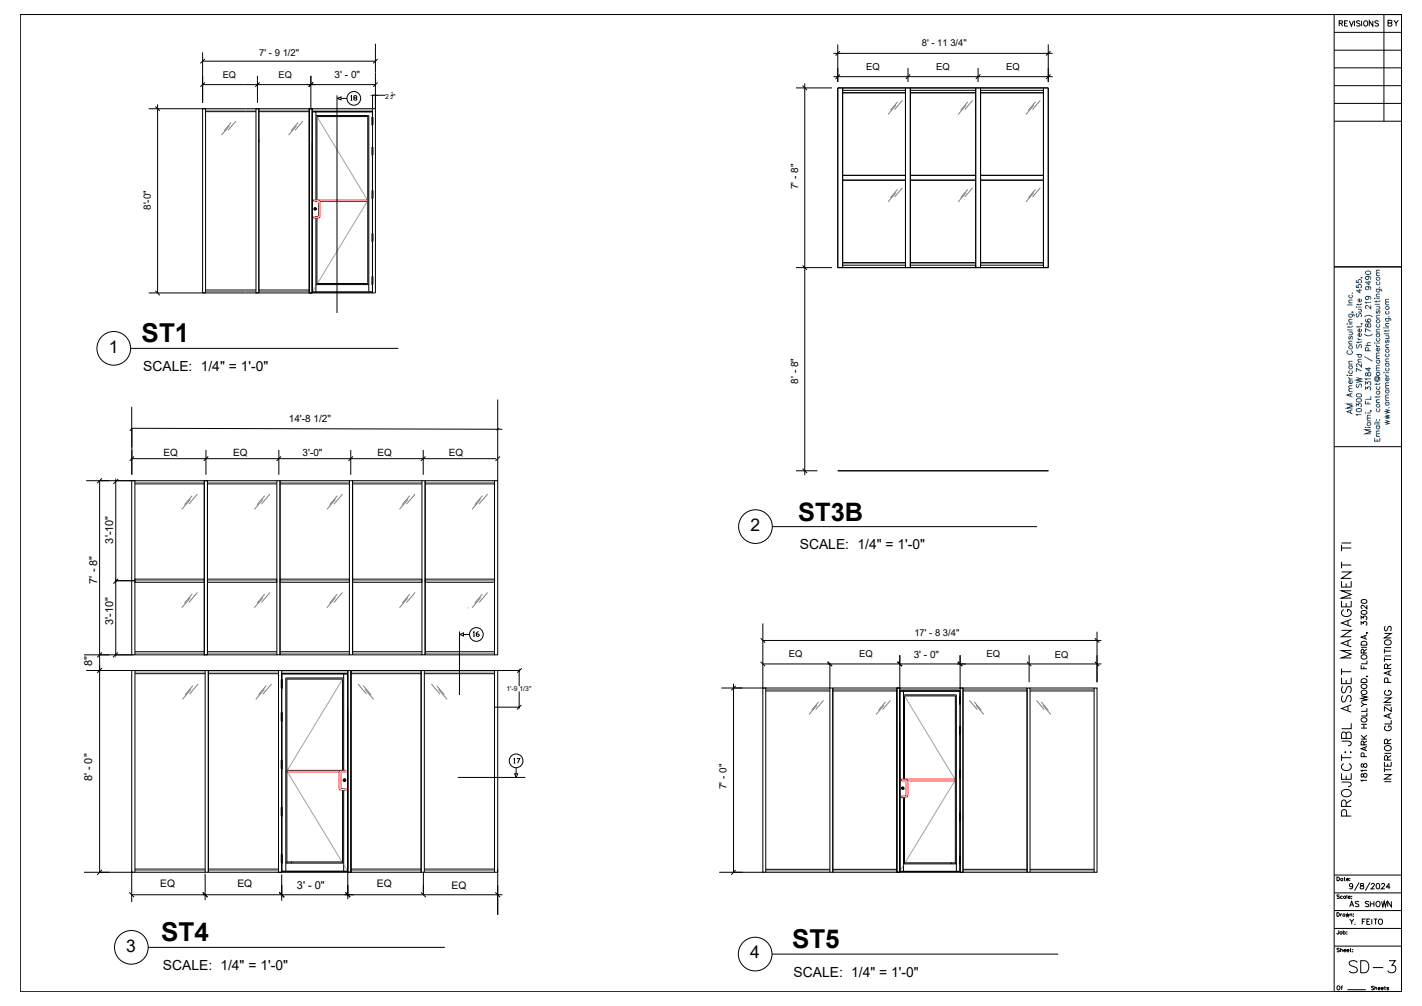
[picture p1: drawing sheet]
<svg xmlns="http://www.w3.org/2000/svg" width="1189mm" height="841mm" viewBox="0 0 1189 841" stroke-linecap="round" stroke-linejoin="round" font-family="sans-serif">
<!-- layer: 0 -->
<g fill="none" stroke="#000" stroke-width=".84">
<path d="M17 12h1155v817h-1155zM1115 12h57v817h-57zM314 37v208h-190M700 37v32M876 37v32M1115 27h57M169 44v42M169 51h145M171 49l-3 4M316 49l-4 4M697 45h183M702 43l-3 3"/>
<path d="M759 57v12M818 57v12M878 43l-3 3M1115 57h57M1115 42h57M169 71h145M169 71l-1 2M171 69l-2 2M215 63v23M217 69l-4 4M260 63v28M262 69l-4 4"/>
<path d="M282 80v182M311 79v44M312 80h2M314 71l-2 2M314 80h8M316 69l-2 2M327 80h2M665 73h31M671 72l4 3M673 70v327M697 64h183M700 73h176v151h-176z"/>
<path d="M702 62l-3 4M704 78h53M704 73v151M704 76h53M757 73v151M761 62l-4 4M761 73v151M761 78h55M761 76h55M816 73v151M820 62l-4 4M820 73v151"/>
<path d="M820 78h52M820 76h52M872 73v151M878 62l-3 4M1115 72h57M124 91h190M130 89l4 4M132 87v158M169 91h3v154h-3zM172 93h42M214 91h2v154h-2zM216 93h43"/>
<path d="M216 91v154M259 91h2v154h-2zM259 91v154M261 93h50M261 91v154M264 93v74M264 97h44v147M282 82l3-1v3zM285 82h5M311 98h1v6h-1zM311 99h1M1115 86h57"/>
<path d="M311 100h1M311 103h1M311 104h1M311 102h1M1115 101h57M1157 101v-89h15v817M311 123h1v7h-1zM311 126h1M311 128h1M311 123h1M311 127h1M311 129h1"/>
<path d="M311 124h1M311 130v29M311 159h1v7h-1zM311 159h1M704 151h53M704 147h53M761 151h55M761 147h55M820 151h52M820 147h52M263 175h.1M264 175h.1"/>
<path d="M265 167v-70h42v141M311 162h1M311 164h1M311 163h1M311 166h1M311 161h1M311 166v29M264 182v62M265 182v56M311 195h1v7h-1zM311 198h1M311 195h1"/>
<path d="M311 199h1M311 197h1M311 200h1M311 202h1M311 202v29M704 220h53M761 220h55M820 220h52M264 238h44M265 237h42M304 238h.1M311 231h1v7h-1z"/>
<path d="M311 236h1M311 235h1M311 234h1M311 233h1M311 238h1M311 231h1M311 238v7M665 224h31M671 222l4 4M704 222h53M761 222h55M820 222h52"/>
<path d="M1115 223h57M130 243l2 2M132 245l2 2M172 242h42M216 242h43M261 244h50M109 291h224M416 334v68M110 340v34M110 358l310 1M417 358l-2 2M109 360l1-2v39v-21"/>
<path d="M172 376v21M233 376v21M293 376v21M354 376v21M1115 373h57M85 400l-4 4M110 383l-2 2M110 383h305M112 382l-2 1M174 382l-4 3M235 382l-4 3M295 382l-4 3"/>
<path d="M356 382l-4 3M418 382l-4 3M665 394h18M671 392l4 3M700 394h177M72 402h99M83 402v327M97 402v83M99 400l-4 5M110 402h3v145h-3zM113 405h58M171 402h2v145h-2z"/>
<path d="M173 405h58M173 402h58M231 402h3v145h-3zM234 405h58M292 402h3v145h-3zM292 402h-58v145M295 405h58M353 402h2v145h-2zM353 402h-58v145M355 405h58M413 402h3v145h-3zM413 402h-58v145"/>
<path d="M646 440h221M96 485h17M97 486v61M97 486l-2 2M99 484l-2 2M113 484h58v3h-58zM173 484h58v3h-58zM234 484h58v3h-58zM295 484h58v3h-58zM355 484h58v3h-58zM384 528v53M384 530l3-1v3z"/>
<path d="M387 530h6M636 534l4 3M638 535h283M638 521v54M915 534l4 3M917 528v42M70 547h41M85 559l-4 4M85 545l-4 5M99 545l-4 4M113 545h58M113 547h58"/>
<path d="M173 545h58M173 547h58M234 545h58M234 547h58M295 545h58M295 547h58M355 545h58M355 547h58M436 559l-2 2M636 553l2 2M638 555h283M638 555l2 2"/>
<path d="M692 553l2 2M694 555v20h-91M694 555l2 2M750 553l4 4M752 548v181M801 553l4 4M803 548v60M859 553l3 4M860 548v22M915 553l4 4M72 561h100M110 561h3v168h-3z"/>
<path d="M113 563h59M172 561h2v168h-2zM174 563h59M233 561h3v168h-3zM233 561v168M235 568h1v7h-1zM235 575h1M235 571h1M235 570h1M235 574h1M235 572h1M236 563h55"/>
<path d="M236 561v35M287 563v81M287 567h-48v161M291 561h2v168h-2zM291 561v168M293 563h59M293 561v168M352 561h3v168h-3zM355 561h58M355 563h58M413 561h3v168h-3zM416 561h18"/>
<path d="M434 561v13M434 578v13M434 561l-2 1M613 572v157M615 573l-4 4M638 575h2v154h-2zM640 578h54M694 575h2v154h-2zM696 578h54M750 575h2v154h-2zM750 575v154M752 578h51"/>
<path d="M755 578v73M803 575h2v154h-2zM805 578h54M805 575v154M859 575h2v154h-2zM861 575h54M861 578h54M915 575h2v154h-2zM235 596h1v7h-1zM235 599h1M235 596h1M235 600h1"/>
<path d="M235 597h1M414 591h20M436 589l-4 4M755 581h45v147M802 582h1v7h-1zM802 582h1M802 585h1M802 583h1M802 587h1M802 589h1M802 586h1M235 601h1"/>
<path d="M235 603h1M236 603v32M802 607h1v7h-1zM802 610h1M802 612h1M802 607h1M802 611h1M802 614h1M802 609h1M803 614v30M235 635h1v8h-1zM235 638h1"/>
<path d="M235 636h1M235 640h1M235 637h1M235 641h1M235 642h1M236 643v32M286 644v-76h-46v154M287 652v1M287 652v1zM288 652v1M383 650h56M430 647h3l-1 3z"/>
<path d="M432 642v5M755 659h.1M755 659h1zM756 659h.1M756 651v-69h43v140M802 644h1v6h-1zM802 646h1M802 649h1M802 644h1M802 647h1M802 650h1M802 645h1"/>
<path d="M803 650v30M235 675h1v7h-1zM235 678h1M235 675h1M235 679h1M235 676h1M286 661v61M287 661v67M755 667v61M756 667v55M802 680h1v6h-1zM802 680h1"/>
<path d="M235 680h1M235 682h1M236 682v32M802 682h1M802 685h1M802 683h1M802 686h1M802 681h1M803 686v30M235 714h1v7h-1zM235 716h1M235 720h1"/>
<path d="M235 718h1M235 717h1M235 714h1M802 716h1v6h-1zM802 719h1M802 718h1M802 717h1M802 716h1M70 729h41M83 729l-2 2M85 727l-2 2M110 727v27"/>
<path d="M113 729h59M113 727h59M172 730v23M174 729h178M174 729v-168h178v168M174 727h59M235 721h1M236 731v22M236 728h55M236 721v8M239 722h48M240 721h46"/>
<path d="M244 721h.1M291 730v22M293 727h59M354 729v19M355 729h58M355 727h58M416 727v38M601 729h38M613 729l-2 2M615 727l-2 2M640 729h54M640 727h54"/>
<path d="M696 729h163M696 729v-154h163v154M696 727h54M752 729h51M752 728h51M755 722h45M756 721h43M795 722h.1M802 721h1M802 722h1M803 722v7M805 727h54"/>
<path d="M861 729h54M861 727h54M1115 732h57M108 746l4 4M110 748h310M169 746l4 4M234 746l4 4M289 746l4 4M352 746l4 4M414 746l4 4M1115 746h57M1115 776h57"/>
<path d="M1115 761h57M124 792h248M645 798h240M1115 791h57M1127 827h15"/>
<circle cx="296" cy="82" r="6"/>
<circle cx="263" cy="175" r=".9"/>
<circle cx="263" cy="175" r=".3"/>
<circle cx="95" cy="291" r="14"/>
<circle cx="632" cy="440" r="14"/>
<circle cx="398" cy="530" r="6"/>
<circle cx="431" cy="636" r="6"/>
<circle cx="288" cy="653" r=".3"/>
<circle cx="288" cy="652" r="1"/>
<circle cx="755" cy="659" r="1"/>
<circle cx="755" cy="659" r=".9"/>
<circle cx="755" cy="659" r=".3"/>
<circle cx="110" cy="792" r="14"/>
<circle cx="631" cy="798" r="14"/>
</g>
<path d="M391 508h1" fill="none" stroke="#7f7f7f" stroke-width=".84"/>
<g fill="none" stroke="#808080" stroke-width=".84">
<path d="M172 92h42M216 92h43M261 92h50M749 88l-7 8M750 85l-6 7M754 84l-6 8M808 88l-7 8M809 85l-6 7M813 84l-6 8M864 88l-6 8M866 85l-6 7M870 84l-7 8"/>
<path d="M192 105l-7 8M193 102l-6 7M197 101l-6 8M248 105l-7 8M249 102l-6 7M253 101l-6 8M750 158l-6 7M754 157l-6 8M809 158l-6 7M813 157l-6 8M866 158l-6 7M870 157l-7 8"/>
<path d="M749 161l-7 8M808 161l-7 8M864 161l-6 8M172 244h42M216 244h43M113 403h58M159 417l-7 9M161 414l-7 8M165 413l-7 8M173 403h58M220 417l-7 9M221 414l-6 8"/>
<path d="M226 413l-7 8M234 403h58M280 417l-7 9M282 414l-6 8M286 413l-7 8M295 403h58M341 417l-7 9M343 414l-7 8M347 413l-7 8M355 403h58M402 417l-7 9M403 414l-6 8"/>
<path d="M408 413l-7 8M113 485h58M159 500l-7 8M161 497l-7 7M165 495l-7 9M173 485h58M220 500l-7 8M221 497l-6 7M226 495l-7 9M234 485h58M280 500l-7 8M282 497l-6 7"/>
<path d="M286 495l-7 9M295 485h58M341 500l-7 8M343 497l-7 7M347 495l-7 9M355 485h58M402 500l-7 8M403 497l-6 7M408 495l-7 9M113 546h58M173 546h58M234 546h58"/>
<path d="M295 546h58M355 546h58M113 562h59M160 576l-8 9M161 573l-6 8M166 572l-8 8M174 562h59M221 576l-7 9M223 573l-7 8M227 572l-7 8M236 562h55M293 562h59"/>
<path d="M299 572l7 8M304 573l6 8M305 576l7 9M355 562h58M361 572l7 8M365 573l7 8M367 576l7 9M640 576h54M696 576h54M752 576h51M805 576h54M861 576h54"/>
<path d="M683 590l-7 7M684 587l-6 7M688 586l-6 7M739 590l-7 7M740 587l-6 7M744 586l-6 7M810 586l7 7M815 587l5 7M816 590l7 7M866 586l7 7M871 587l5 7M872 590l7 7"/>
<path d="M113 728h59M174 728h59M293 728h59M355 728h58M640 728h54M696 728h54M805 728h54M861 728h54"/>
</g>
<g fill="none" stroke="#105689" stroke-width=".84">
<path d="M1142 227a2.2 2.2 0 0 1 3-1 2.2 2.2 0 0 1 1 3 2.2 2.2 0 0 1-3 1 2.2 2.2 0 0 1-1-3zM1143 239a1.4 1.4 0 0 1 1 2 1.4 1.4 0 0 1-2 1 1.4 1.4 0 0 1 0-2l1-1a2.1 2.1 0 0 1 3 2l-1 1M1143 231a1.4 1.4 0 0 1 1 2 1.4 1.4 0 0 1-2 0 1.4 1.4 0 0 1 0-2h1a2.1 2.1 0 0 1 3 2l-1 1M1145 235v3l-3-2h4M1143 248a1.4 1.4 0 0 1 1 2 1.4 1.4 0 0 1-2 0 1.4 1.4 0 0 1 0-2h1a2.1 2.1 0 0 1 3 1l-1 1M1146 255v3l-4-3v2l1 1M1146 253h-4v1M1141 279a5 5 0 0 0 7 0M1141 265a5 5 0 0 1 7 0M1142 271v2h1l2-2a1.5 1.5 0 0 1 1 1 1.5 1.5 0 0 1-1 2l-2-3zM1142 267a2.2 2.2 0 0 0 1 3 2.2 2.2 0 0 0 3-2 1.4 1.4 0 0 0-1-1 1.4 1.4 0 0 0-2 1 1.4 1.4 0 0 0 2 1M1146 277l-4-2v3"/>
<path d="M1141 298l7 4M1142 289h4M1144 293v-2l-2-1v3h4M1146 286l-3 1v1l1 1M1142 312v2h1l2-3a1.5 1.5 0 0 1 1 2 1.5 1.5 0 0 1-1 1l-2-2zM1145 307v3l-3-2h4M1146 317h-4v1M1142 335v3h4M1142 326v-2l1 1a1.6 1.6 0 0 1 3-1 1.5 1.5 0 0 1-1 2M1142 322v-3l1 2a1.8 1.8 0 0 1 3-2 1.6 1.6 0 0 1-1 3M1144 336v2M1146 331v3h-4"/>
<path d="M1142 357v1zM1143 357h3M1143 353h3M1143 352h3M1143 345h3M1144 353a1.4 1.4 0 0 0-1 2 1.5 1.5 0 0 0 3 0 1.4 1.4 0 0 0-1-2M1146 359h-4l4 2-4 2h4M1146 350h-3v1l1 1M1146 347h-3v1l1 2"/>
</g>
<g fill="none" stroke="#f00" stroke-width=".84">
<path d="M266 167l1 1 1 1M266 169v11v1h-3a.7 .7 0 0 0-1 1 .7 .7 0 0 0 1 0h3l2-1v-12M268 168h39M307 167h-44a.7 .7 0 0 0-1 1 .7 .7 0 0 0 1 0h3v1M240 646h44M240 644h49M286 645l-1 1v13h1h3M286 644h-2l-1 2v13l2 2h4M286 646h3M289 644a.8 .8 0 0 1 1 1 .8 .8 0 0 1-1 1M289 659a.8 .8 0 0 1 1 1 .8 .8 0 0 1-1 1M757 651l1 1 1 2v11l-2 2h-3a.7 .7 0 0 1-1-1 .7 .7 0 0 1 1-1h3h1v-11"/>
<path d="M759 653h40M799 651h-45a.7 .7 0 0 0-1 1 .7 .7 0 0 0 1 1h3l1 1"/>
</g>
<g fill="none" stroke="#636466" stroke-width=".84">
<path d="M265 97v1M265 98h.1M266 98v1M266 99h.1M266 99v1M266 100h1M267 100v1M267 101h.1M267 102h1M268 103h.1M268 103h1M269 104h.1"/>
<path d="M269 105h1M270 106h.1M270 106v1M271 107h.1M271 107v1M271 108h.1M272 108v1M272 109v1M273 110h.1M273 110v1M273 111l1 1M274 112h.1"/>
<path d="M274 112v1M274 113h1M275 114h.1M275 115h1M276 116v1M277 117h.1M277 117v1M277 118h.1M278 118v1M278 119v1M279 120v1M279 121h.1"/>
<path d="M279 121l1 1M280 122h.1M280 122v1M280 123l1 1M281 124h.1M281 125h1M282 125h.1M282 126h.1M282 126h1M283 127h.1M283 127v1M284 128v1"/>
<path d="M284 129h.1M284 129v1M285 130h.1M285 130v1M285 131h.1M286 131v1M286 132v1M286 133h1M287 133v1M287 134l1 1M288 135h.1M288 136l1 1"/>
<path d="M289 137v1M290 138v1M290 139h.1M290 139v1M291 140h.1M291 140v1M292 141v1M292 142v1M292 143h1M293 143v1M293 144h.1M293 144l1 1"/>
<path d="M294 145l1 1M295 147h.1M295 148h1M296 148h.1M296 149h.1M296 149v1M297 150h.1M297 150v1M297 151h.1M298 151v1M298 152h.1M298 152v1"/>
<path d="M299 153h.1M299 153v1M299 154l1 1M300 155h.1M300 155v1M300 156h1M301 156v1M301 157l1 1M302 158v1M302 159h1M303 160h.1M300 180h.1"/>
<path d="M301 179h-1M301 179h.1M301 178h.1M302 177l-1 1M302 177h.1M302 176v1M302 176h.1M303 175v1M303 175h.1M303 161h.1M303 174v1M304 161v1"/>
<path d="M304 174h.1M304 162v1M304 173v1M305 163h.1M305 172v1M305 163v1M305 172h.1M305 164l1 1M305 171v1M306 171h-1M306 165v1M306 170h.1"/>
<path d="M306 166h1M307 169h-1M307 166v1M307 169h.1M307 167h.1M307 168h.1M307 167v1M288 200l-1 1M289 199l-1 1M289 198v1M289 198h.1M289 197v1"/>
<path d="M290 197h.1M290 196v1M291 195v1M291 195h.1M291 194v1M292 194h-1M292 193v1M292 193h.1M293 192h-1M293 191h.1M294 191h-1M294 190h.1"/>
<path d="M294 189v1M295 188l-1 1M296 187l-1 1M296 187h.1M296 186v1M296 186h.1M297 185v1M297 184v1M298 184h.1M298 183v1M298 183h.1M299 182h-1"/>
<path d="M299 181v1M300 180l-1 1M276 220h.1M276 219v1M276 219h.1M277 218v1M277 218h.1M277 217v1M278 216v1M278 216h.1M279 215h-1M279 215h.1"/>
<path d="M279 214h.1M280 214h-1M280 213h.1M281 211l-1 1M282 210l-1 1M282 210h.1M282 209v1M283 208l-1 1M283 208h.1M283 207v1M284 206v1M284 206h.1"/>
<path d="M285 205l-1 1M285 205h.1M285 204v1M286 203l-1 1M286 203h.1M287 202h-1M287 202h.1M287 201h.1M264 240h.1M264 239v1M264 239h.1M265 238l-1 1"/>
<path d="M265 238h.1M265 237h.1M266 236l-1 1M267 235l-1 1M267 234v1M268 233l-1 1M268 232v1M269 230v2M270 229v1M271 227l-1 2M272 226l-1 1M273 225l-1 1"/>
<path d="M274 223l-1 1M274 222v1M275 222h-1M275 221v1M275 220v1M261 244h.1M262 243l-1 1M262 242v1M262 242h.1M263 241v1M263 241h.1M263 240v1"/>
<path d="M279 580v1M279 579v1M280 579h-1M280 578v1M280 578h.1M281 577l-1 1M281 576v1M282 576h-1M282 575h.1M283 574h-1M283 574h.1M284 573h-1"/>
<path d="M284 572h.1M284 571v1M284 571h.1M285 570v1M285 570h.1M285 569v1M286 568v1M286 568h.1M267 599v1M268 598l-1 1M268 598h.1M269 597h-1"/>
<path d="M269 596v1M270 595l-1 1M271 594l-1 1M271 593v1M271 593h.1M272 592l-1 1M272 591v1M273 590v1M273 590h.1M273 589v1M274 589h-1M274 588v1"/>
<path d="M274 588h.1M275 587l-1 1M275 586h.1M276 586h-1M276 585h.1M277 584h-1M277 583v1M278 582l-1 1M278 582h.1M278 581v1M756 582l1 1M757 583h.1"/>
<path d="M757 583v1M757 584l1 1M758 585l1 1M759 586v1M759 587h1M760 587v1M760 588h.1M760 588v1M761 589v1M761 590l1 1M762 591h.1M762 592h.1"/>
<path d="M762 592l1 1M763 593l1 1M764 594v1M764 595h.1M764 595l1 1M765 596h.1M765 596v1M765 597h1M766 597v1M766 598v1M767 599h.1M767 599v1"/>
<path d="M767 600h.1M255 620h.1M255 619h.1M256 619h-1M256 618h.1M257 617h-1M257 616h.1M258 615l-1 1M258 615h.1M258 614v1M259 613l-1 1M259 612v1"/>
<path d="M260 612h.1M260 611v1M260 611h.1M261 610l-1 1M261 610h.1M261 609v1M262 609h-1M262 608h.1M263 607h-1M263 606h.1M264 605l-1 1M264 605h.1"/>
<path d="M264 604v1M265 603l-1 1M265 602v1M266 602h.1M266 601v1M267 600l-1 1M768 600v1M768 601h.1M768 602h.1M768 602l1 1M769 603l1 1M770 604v1"/>
<path d="M770 605h.1M770 605l1 1M771 606h.1M771 606l1 1M772 607v1M772 608l1 1M773 609h.1M773 609v1M773 610h.1M774 610v1M774 612h1M775 613h.1"/>
<path d="M775 614h1M776 614h.1M776 615h1M777 616h.1M777 616v1M777 617h1M778 617v1M778 618h.1M778 618l1 1M779 619v1M779 620h.1M244 638l-1 2"/>
<path d="M244 638h.1M244 637v1M245 637h-1M245 636v1M245 635v1M246 635h.1M246 634v1M247 633l-1 1M247 633h.1M247 632v1M248 632h-1M248 631h.1"/>
<path d="M249 630h-1M249 629v1M250 629h-1M250 628h.1M251 627h-1M251 626v1M252 625l-1 1M252 624v1M252 624h.1M253 623v1M253 623h.1M254 622l-1 1"/>
<path d="M254 621v1M255 620l-1 1M780 620v1M780 621h.1M780 621v1M781 622h.1M781 622v1M781 623h.1M781 624h1M782 624h.1M782 625h.1M782 625h1"/>
<path d="M783 626h.1M783 627h1M784 627v1M784 628h.1M784 628l1 2M785 630l1 1M786 631h.1M786 631l1 1M787 632l1 2M788 634h.1M788 635h.1M788 635h1"/>
<path d="M789 636h.1M789 637h1M790 638h.1M790 638l1 1M791 639h.1M791 639v1M791 640h1M240 644v1M240 645v1M241 646v1M241 643l-1 1M241 647h.1"/>
<path d="M241 647l1 1M242 642h-1M242 648h.1M242 641h.1M242 648v1M242 649h1M243 640l-1 1M243 649v1M243 650h.1M243 650l1 1M244 651h.1M244 652h.1"/>
<path d="M244 652l1 1M245 653l1 1M246 654v1M246 655h.1M246 655v1M247 656h.1M247 656v1M248 657v1M248 658h.1M248 658v1M248 659h1M249 659v1"/>
<path d="M249 660h.1M792 640v1M792 641h.1M792 641l1 1M793 642v1M793 643h.1M794 643v1M794 644h.1M794 660h.1M794 644v1M794 659v1M794 645h1"/>
<path d="M795 659h-1M795 646h.1M795 658h.1M795 647h1M796 657l-1 1M796 647h.1M796 657h.1M796 648h.1M796 656h.1M796 648l1 1M797 655l-1 1M797 649v1"/>
<path d="M797 654v1M797 650h1M798 654h-1M798 650v1M798 653v1M798 651h.1M798 653h.1M798 651l1 1M799 652l-1 1M799 652h.1M249 660l1 1M250 661v1"/>
<path d="M250 662h1M251 663h.1M251 664h1M252 665h.1M253 666h.1M253 666v1M253 667h.1M254 667v1M254 668v1M255 669v1M255 670h.1M255 670l1 1"/>
<path d="M256 671v1M256 672l1 1M257 673l1 1M258 674h.1M258 675h.1M258 675l1 1M259 676v1M260 677v1M260 678h.1M260 678l1 1M261 679v1M261 680h.1"/>
<path d="M782 679v1M783 679h-1M783 678h.1M784 677h-1M784 676v1M785 675l-1 1M785 674v1M785 674h.1M786 673v1M787 672l-1 1M787 671v1M787 671h.1"/>
<path d="M788 670l-1 1M788 670h.1M789 669h-1M789 668h.1M790 667h-1M790 666v1M791 665l-1 1M791 664v1M792 663l-1 1M792 663h.1M792 662v1M793 662h.1"/>
<path d="M793 661v1M793 661h.1M794 660v1M262 680v1M262 681v1M262 682h1M263 682v1M263 683h.1M263 683l1 1M264 684h.1M264 684v1M264 685l1 1"/>
<path d="M265 686h.1M265 687h1M266 687h.1M266 688h.1M266 688l1 1M267 689v1M267 690l1 1M268 691v1M268 692h1M269 692l1 2M270 694v1M270 695h1"/>
<path d="M271 695v1M271 697l1 1M272 698h1M273 699h.1M273 699v1M273 700l1 1M770 700h-1M770 699v1M770 699h.1M771 698l-1 1M771 697v1M772 696v1"/>
<path d="M772 696h.1M773 695l-1 1M773 694v1M774 693v1M774 693h.1M774 692h.1M775 692h-1M775 691h.1M776 690h-1M776 689h.1M777 688l-1 1M777 687v1"/>
<path d="M778 686l-1 1M778 686h.1M778 685v1M779 685h.1M779 684v1M780 683l-1 1M780 683h.1M780 682v1M781 682h.1M781 681h.1M782 680h-1M274 701h.1"/>
<path d="M274 701v1M275 702h.1M275 702v1M275 703h.1M275 703l1 1M276 704v1M276 705h1M277 705v1M277 706h.1M277 706l1 1M278 707v1M278 708l1 1"/>
<path d="M279 709h.1M279 710h.1M280 710h.1M280 711h.1M280 711l1 1M281 712v1M281 713h.1M282 713v1M282 714h.1M282 714l1 1M283 715v1M283 716l1 1"/>
<path d="M284 717h.1M284 717v1M284 718h1M285 719h.1M285 720h1M758 719l-1 1M758 718v1M759 718h.1M759 717v1M759 717h.1M760 716v1M760 715v1"/>
<path d="M761 715h-1M761 714h.1M762 713h-1M762 712v1M763 711l-1 1M763 710v1M764 710h-1M764 709v1M764 709h.1M765 708l-1 1M765 707v1M765 707h.1"/>
<path d="M766 706v1M766 706h.1M766 705v1M767 705h.1M767 704v1M768 703h-1M768 703h.1M768 702h.1M769 702h-1M769 701h.1M286 721h.1M287 722h.1"/>
<path d="M287 722v1M287 723l1 1M288 724h.1M288 724l1 1M289 725v1M289 726h.1M289 726l1 1M290 727h.1M290 727v1M290 728h1M752 728h.1M753 728h.1"/>
<path d="M753 727v1M754 726v1M754 726h.1M754 725h.1M755 725h-1M755 724h.1M756 723h-1M756 722h.1M757 721l-1 1M757 721h.1M757 720v1"/>
</g>
<g font-size="21.8">
<text x="118" y="286">ST1</text>
<text x="135" y="787">ST4</text>
<text x="662" y="793">ST5</text>
</g>
<text font-size="21.2" x="667" y="435">ST3B</text>
<text font-size="15.4" x="1127" y="815">SD-3</text>
<g font-size="14.6">
<text x="91" y="295">1</text>
<text x="627" y="444">2</text>
<text x="106" y="795">3</text>
<text x="627" y="801">4</text>
</g>
<text font-size="12.8" x="1131" y="683" transform="rotate(-90 1131 683)">PROJECT:JBL ASSET MANAGEMENT TI</text>
<g font-size="11.6">
<text x="120" y="310">SCALE: 1/4&quot; = 1'-0&quot;</text>
<text x="669" y="459">SCALE: 1/4&quot; = 1'-0&quot;</text>
<text x="136" y="811">SCALE: 1/4&quot; = 1'-0&quot;</text>
<text x="664" y="817">SCALE: 1/4&quot; = 1'-0&quot;</text>
</g>
<text font-size="11" x="1127" y="746">9/8/2024</text>
<g font-size="10.1" fill="#105689">
<text x="1133" y="347" transform="rotate(-90 1133 347)">AM American Consulting, Inc.</text>
<text x="1164" y="356" transform="rotate(-90 1164 356)">www.amamericanconsulting.com</text>
<text x="1156" y="370" transform="rotate(-90 1156 370)">Email: contact@amamericanconsulting.com</text>
</g>
<text font-size="10.1" x="1165" y="655" transform="rotate(-90 1165 655)">INTERIOR GLAZING PARTITIONS</text>
<text font-size="9.7" x="1145" y="655" transform="rotate(-90 1145 655)">1818 PARK HOLLYWOOD, FLORIDA, 33020</text>
<g font-size="9.2">
<text x="95" y="454" transform="rotate(-90 95 454)">3'-10&quot;</text>
<text x="81" y="488" transform="rotate(-90 81 488)">7' - 8&quot;</text>
<text x="95" y="523" transform="rotate(-90 95 523)">3'-10&quot;</text>
<text x="77" y="557" transform="rotate(-90 77 557)">8&quot;</text>
<text x="77" y="653" transform="rotate(-90 77 653)">8' - 0&quot;</text>
<text x="248" y="743">3' - 0&quot;</text>
</g>
<text font-size="8.8" x="1160" y="23">BY</text>
<text font-size="8.8" fill="#105689" x="1140" y="349" transform="rotate(-90 1140 349)">10300 SW 72nd Street, Suite 455,</text>
<g font-size="8.7">
<text x="134" y="742">EQ</text>
<text x="198" y="742">EQ</text>
<text x="315" y="742">EQ</text>
<text x="378" y="743">EQ</text>
</g>
<g font-size="8.4">
<text x="280" y="65">3' - 0&quot;</text>
<text x="667" y="158" transform="rotate(-90 667 158)">7' - 8&quot;</text>
<text x="126" y="176" transform="rotate(-90 126 176)">8'-0&quot;</text>
<text x="667" y="321" transform="rotate(-90 667 321)">8' - 8&quot;</text>
<text x="241" y="353">14'-8 1/2&quot;</text>
<text x="137" y="381">EQ</text>
<text x="195" y="381">EQ</text>
<text x="253" y="381">3'-0&quot;</text>
<text x="316" y="381">EQ</text>
<text x="375" y="381">EQ</text>
<text x="764" y="550">3' - 0&quot;</text>
<text x="607" y="660" transform="rotate(-90 607 660)">7' - 0&quot;</text>
<text x="1127" y="759">AS SHOWN</text>
<text x="1127" y="774">Y. FEITO</text>
</g>
<text font-size="8" x="217" y="47">7' - 9 1/2&quot;</text>
<g font-size="7.9">
<text x="1119" y="23">REVISIONS</text>
<text x="771" y="39">8' - 11 3/4&quot;</text>
<text x="724" y="58">EQ</text>
<text x="783" y="58">EQ</text>
<text x="841" y="58">EQ</text>
<text x="764" y="531">17' - 8 3/4&quot;</text>
<text x="660" y="549">EQ</text>
<text x="718" y="549">EQ</text>
<text x="825" y="549">EQ</text>
<text x="882" y="550">EQ</text>
</g>
<g font-size="7.8">
<text x="186" y="65">EQ</text>
<text x="233" y="65">EQ</text>
</g>
<g font-size="7.5">
<text x="292" y="85">18</text>
<text x="429" y="639">17</text>
</g>
<text font-size="7.1" x="395" y="533">16</text>
<g font-size="6.6">
<text x="1117" y="738">Date:</text>
<text x="1117" y="752">Scale:</text>
<text x="1117" y="767">Drawn:</text>
<text x="1117" y="782">Job:</text>
<text x="1117" y="797">Sheet:</text>
<text x="1117" y="829">Of</text>
</g>
<text font-size="6.2" x="1145" y="829">Sheets</text>
<g font-size="5.7">
<text x="322" y="83">2 &quot;</text>
<text x="423" y="578">1'-9 1/3&quot;</text>
</g>
<g font-size="4">
<text x="327" y="83">2</text>
<text x="327" y="79">1</text>
</g>
</svg>
